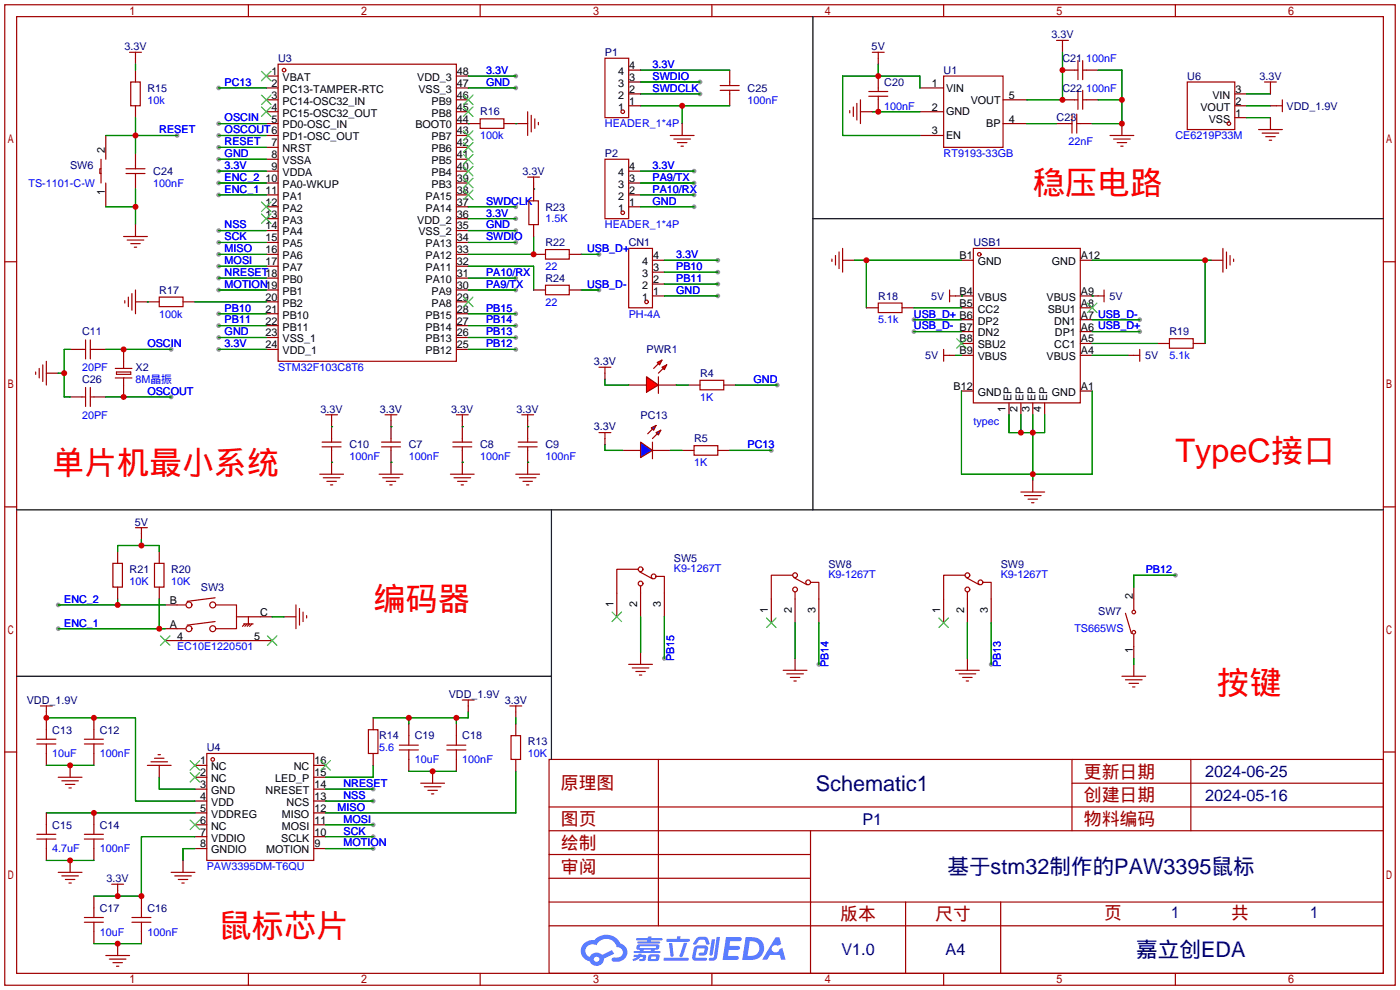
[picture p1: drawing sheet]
<svg xmlns="http://www.w3.org/2000/svg" width="299mm" height="212mm" viewBox="0 0 299 212" stroke-linecap="round" stroke-linejoin="round" font-family="sans-serif">
<g fill="#999">
<circle cx="46.7" cy="18.8" r=".51"/>
<circle cx="46.7" cy="26.4" r=".51"/>
<circle cx="46.7" cy="29" r=".51"/>
<circle cx="46.7" cy="31.5" r=".51"/>
<circle cx="46.7" cy="34" r=".51"/>
<circle cx="46.7" cy="36.6" r=".51"/>
<circle cx="46.7" cy="39.1" r=".51"/>
<circle cx="46.7" cy="41.7" r=".51"/>
<circle cx="46.7" cy="49.3" r=".51"/>
<circle cx="46.7" cy="51.8" r=".51"/>
<circle cx="46.7" cy="54.4" r=".51"/>
<circle cx="46.7" cy="56.9" r=".51"/>
<circle cx="46.7" cy="59.4" r=".51"/>
<circle cx="46.7" cy="62" r=".51"/>
<circle cx="46.7" cy="72.1" r=".51"/>
<circle cx="46.7" cy="74.7" r=".51"/>
<circle cx="110.2" cy="16.3" r=".51"/>
<circle cx="110.2" cy="18.8" r=".51"/>
<circle cx="110.2" cy="44.2" r=".51"/>
<circle cx="110.2" cy="46.7" r=".51"/>
<circle cx="110.2" cy="49.3" r=".51"/>
<circle cx="110.2" cy="51.8" r=".51"/>
<circle cx="110.2" cy="59.4" r=".51"/>
<circle cx="110.2" cy="62" r=".51"/>
<circle cx="110.2" cy="67.1" r=".51"/>
<circle cx="110.2" cy="69.6" r=".51"/>
<circle cx="110.2" cy="72.1" r=".51"/>
<circle cx="110.2" cy="74.7" r=".51"/>
<circle cx="12.4" cy="129.3" r=".51"/>
<circle cx="79.8" cy="168.7" r=".51"/>
<circle cx="79.8" cy="171.2" r=".51"/>
<circle cx="79.8" cy="176.3" r=".51"/>
<circle cx="79.8" cy="178.8" r=".51"/>
<circle cx="79.8" cy="181.4" r=".51"/>
<circle cx="142" cy="140.7" r=".51"/>
<circle cx="37.8" cy="29" r=".51"/>
<circle cx="149.6" cy="17.5" r=".51"/>
<circle cx="149.6" cy="20.1" r=".51"/>
<circle cx="36.6" cy="74.7" r=".51"/>
<circle cx="36.6" cy="84.8" r=".51"/>
<circle cx="164.8" cy="96.3" r=".51"/>
<circle cx="195.3" cy="70.9" r=".51"/>
<circle cx="195.3" cy="68.3" r=".51"/>
<circle cx="243.6" cy="68.3" r=".51"/>
<circle cx="243.6" cy="70.9" r=".51"/>
<circle cx="148.3" cy="36.6" r=".51"/>
<circle cx="148.3" cy="39.1" r=".51"/>
<circle cx="148.3" cy="41.7" r=".51"/>
<circle cx="148.3" cy="44.2" r=".51"/>
<circle cx="46.7" cy="67.1" r=".51"/>
<circle cx="153.4" cy="55.6" r=".51"/>
<circle cx="153.4" cy="58.2" r=".51"/>
<circle cx="153.4" cy="60.7" r=".51"/>
<circle cx="153.4" cy="63.2" r=".51"/>
<circle cx="166.1" cy="82.3" r=".51"/>
<circle cx="175" cy="142" r=".51"/>
<circle cx="211.8" cy="142" r=".51"/>
<circle cx="251.2" cy="122.9" r=".51"/>
<circle cx="12.4" cy="134.4" r=".51"/>
<circle cx="46.7" cy="69.6" r=".51"/>
<circle cx="128" cy="54.4" r=".51"/>
<circle cx="128" cy="62" r=".51"/>
</g>
<g fill="none" stroke="#a10000" stroke-width=".25">
<path d="M1 1h297.2v209.6h-297.2zM3.6 3.6h292.1v204.4h-292.1zM53.1 1v2.6M102.6 1v2.6M152.1 1v2.6M201.7 1v2.6M251.2 1v2.6M1 55.9h2.6M295.7 55.9h2.5M1 108.3h2.6M295.7 108.3h2.5M1 160.7h2.6"/>
<path d="M117.3 162.3h178.4v45.7h-178.4zM117.3 177.5h178.4M117.3 172.5h178.4M140.7 162.3v35.6M173.2 177.5v30.5M229.1 162.3v15.2M229.1 167.4h66.6M254.5 162.3v15.2M295.7 160.7h2.5M117.3 182.6h55.9M117.3 197.9h178.4M117.3 192.8h178.4"/>
<path d="M117.3 187.7h55.9M193.5 192.8v15.2M213.9 192.8v15.2M53.1 208v2.6M102.6 208v2.6M152.1 208v2.6M201.7 208v2.6M251.2 208v2.6"/>
</g>
<g fill="#5487ff">
<path d="M155.2 200.3h2.6a.48 .48 0 0 1 .7 .4 .48 .48 0 0 1-.6 .4h-1.8l-.2 1.1h1.9a.43 .43 0 0 1 .4 .4 .43 .43 0 0 1-.5 .4h-1.9l-.2 1.3h1.7a.45 .45 0 0 1 .5 .2 .45 .45 0 0 1-.1 .6h-3.3z"/>
<path d="M165.7 200.3h.9l.4 1.5-.8 .3a.84 .84 0 0 0-1.2 .3 .84 .84 0 0 0 .4 1.1 .84 .84 0 0 0 1.1-.4l.1-.2 .6-.3 .7 2.5h-1l-.2-1h-2.1l-.6 1h-1.1z"/>
<path d="M152.1 200.8h.7l-.5 3.1a.36 .36 0 0 1-.3 .3 .36 .36 0 0 1-.4-.3z"/>
<path d="M153.2 200.2h.7l-.6 4.3a1.13 1.13 0 0 1-1.8 .6l.2-.4h.7l.2-.2z"/>
<path d="M148.9 200.6l.6-.4h1a.77 .77 0 0 1 .9 .5l.3 1-.2 .2h-.5l-.3-.9-.2-.2-1 .1-.7 1-.6-.1-.1-.2z"/>
<path d="M148.4 202.4l.6-.3h1.7a.81 .81 0 0 1 .7 .5 .81 .81 0 0 1-.2 .8 .81 .81 0 0 1-.9 .8h-.7a.32 .32 0 0 1-.3-.3 .32 .32 0 0 1 .4-.3h.7l.2-.9-1.6 .1-.4 1.8 2.2 .1a.32 .32 0 0 1 .3 .4 .32 .32 0 0 1-.4 .2h-2.2l-.5-.3-.1-.5z"/>
<path d="M141.9 204.7h5a.33 .33 0 0 1 .3 .3 .33 .33 0 0 1-.3 .3h-4.9l-.2-.1z"/>
<path d="M146.1 201.5h.8l-.7 2a.98 .98 0 0 1-.7 1.1l-.3-.3z"/>
<path d="M143 201.6h.7l.3 2.5a.34 .34 0 0 1-.3 .4 .34 .34 0 0 1-.4-.3z"/>
<path d="M142.5 200.7h2.1l.3-.6h.6l-.1 .6h1.7a.32 .32 0 0 1 .4 .3 .32 .32 0 0 1-.4 .3h-4.5l-.2-.2z"/>
<path d="M135.5 204.1h.9l.1-.3h.6v.3h.8a.82 .82 0 0 1-.5 1.3h-.8v-.4l.7-.1 .1-.3a.68 .68 0 0 0-1 .4l-1.1 .4-.1-.4 .9-.5h-.7z"/>
<path d="M136 200.5h2.4l.1-.3h.7v.3h2.2l.2 .3-.2 .2h-2.3v.2h1.8l.2 .3-.2 .1h-4.5l-.1-.4h2l.1-.2h-2.3l-.1-.2z"/>
<path d="M159.4 200.3l-.8 4.9h1.7a2.5 2.5 0 0 0 3-2.5 2.5 2.5 0 0 0-3.1-2.4zM160.3 201.1a1.61 1.61 0 0 1 2 1.5 1.61 1.61 0 0 1-1.8 1.7h-.7z"/>
<path d="M136.2 202a.55 .55 0 0 0-.2 .8 .55 .55 0 0 0 .7 .2l.1 .3h-1.3v.3l5.4 .1 .3-.2-.2-.2h-1.2l.2-.3a.7 .7 0 0 0 .8-.3 .7 .7 0 0 0 0-.8l-4.2-.1zM136.8 202.3l3.3-.1 .1 .1-.2 .3h-3.2zM137.5 203h1.7l-.2 .3h-1.4z"/>
<path d="M138.6 204.2a1.05 1.05 0 0 0 0 1.2 2.91 2.91 0 0 0 2.2-.2 .98 .98 0 0 0 0-1.2h-1.6zM139.2 204.5l.9-.1 .1 .4-.2 .2-.8-.1z"/>
<path d="M124.9 201.6a2.23 2.23 0 0 0-.7 2.3 2.23 2.23 0 0 0 1.8 1.6 1.58 1.58 0 0 0 1.8 .9 1.58 1.58 0 0 0 1.3-1.5l2.2-1.1-.5-.7-2.1 1a1.65 1.65 0 0 0-2.7 .4 1.45 1.45 0 0 1-.8-1.9 1.45 1.45 0 0 1 2-.7l.3 .1a2.3 2.3 0 0 1 2.3-1.3 2.3 2.3 0 0 1 2 1.7 1.12 1.12 0 0 1 1.3 1 1.12 1.12 0 0 1-1.1 1.2h-.7a.45 .45 0 0 0-.6 .4 .45 .45 0 0 0 .5 .5 2.21 2.21 0 0 0 2.2-.5 2.21 2.21 0 0 0 .5-2.3 2.13 2.13 0 0 0-1.3-1.1 3.3 3.3 0 0 0-5.6-.7l-1.1 .1zM127 205a.57 .57 0 0 1 1.1 0 .57 .57 0 0 1-1.1 0z"/>
</g>
<g fill="none" stroke="#a10000" stroke-width=".25">
<path d="M27.7 11.2h2.5M27.9 17.5h2.1v5.1h-2.1zM29 11.2v1.2M59.4 13.7h38.1v63.5h-38.1zM129.3 12.4h5.1v12.7h-5.1zM153.9 18.3h4.1M153.9 19.3h4.1M156 17.5v.8M156 19.3v.8M185.7 19.6h4M186.4 11.2h2.6M187.7 11.2v1.2"/>
<path d="M187.7 18.8v.8M201.7 16.3h12.7v15.2h-12.7zM225.8 8.6h2.5M227.1 8.6v1.3M229.6 15h.8M230.4 13v4M230.4 19.3v4.1M231.4 13v4M231.4 19.3v4.1M231.4 15h.8M253.7 17.5h10.2v10.2h-10.2zM270.3 17.5h2.5"/>
<path d="M271.5 17.5v1.3M21.6 36.1h-.3v1h.3M21.6 34v5.1M26.9 37.1h4.1M26.9 36.1h4.1M29 35.3v.8M29 37.1v.7M102.6 25.4h5.1v2h-5.1zM112.8 23.9v5.1M113.5 24.6v3.6M114.3 25.4v2M115.1 26.2v.5"/>
<path d="M143.3 29h5M144 29.7h3.6M144.8 30.5h2M145.5 31.2h.5M181.6 23.6v.5M182.4 22.9v2M183.1 22.1v3.6M183.9 21.3v5.1M185.7 20.6h4M187.7 20.6v.7M228.3 26.4h.8M229.1 24.4v4"/>
<path d="M229.6 21.3h.8M230.1 24.4v4M230.1 26.4h.8M231.4 21.3h.8M237.2 29h5.1M238 29.7h3.6M238.8 30.5h2M239.5 31.2h.5M269 27.7h5.1M269.7 28.4h3.6M270.5 29.2h2M271.3 30h.5"/>
<path d="M272.8 22.6h1.3M274.1 21.3v2.6M26.4 50.5h5.1M27.2 51.3h3.5M27.9 52.1h2.1M28.7 52.8h.5M7.6 79.5v.5M8.4 78.7v2.1M9.1 78v3.5M9.9 77.2v5.1M17.5 74.7h.8M18.3 72.6v4.1"/>
<path d="M19.3 72.6v4.1M19.3 74.7h.8M24.6 78.7h3.6M24.9 79.5h3v.5h-3zM26.4 77.2v1.5M17.5 84.8h.8M18.3 82.8v4.1M19.3 82.8v4.1M19.3 84.8h.8M24.6 80.8h3.6M26.4 80.8v1.5M68.8 94.5h4.1"/>
<path d="M68.8 95.5h4.1M69.6 88.6h2.5M70.9 88.6v1.3M70.9 93.7v.8M70.9 95.5v.8M81.5 94.5h4.1M81.5 95.5h4.1M82.3 88.6h2.5M83.6 88.6v1.3M83.6 93.7v.8M83.6 95.5v.8M96.8 94.5h4"/>
<path d="M96.8 95.5h4M97.5 88.6h2.6M98.8 88.6v1.3M98.8 93.7v.8M98.8 95.5v.8M110.7 94.5h4.1M110.7 95.5h4.1M111.5 88.6h2.5M112.8 88.6v1.3M112.8 93.7v.8M112.8 95.5v.8M140.7 80.5v3.6"/>
<path d="M68.3 101.3h5.1M69.1 102.1h3.5M69.8 102.9h2.1M70.6 103.6h.5M81 101.3h5.1M81.8 102.1h3.5M82.5 102.9h2.1M83.3 103.6h.5M96.3 101.3h5M97 102.1h3.6M97.8 102.9h2M98.6 103.6h.5"/>
<path d="M110.2 101.3h5.1M111 102.1h3.6M111.8 102.9h2M112.5 103.6h.5M37.8 129.3h1.8M37.8 134.4h1.8M40.4 136.9h12.7M46 132.8l-6 .8M46 127.8l-6 .7M46.2 129.3h4.3v5.1h-4.3M50.5 131.8h5.1M52.1 133.4h2"/>
<path d="M52.3 133.4l-.5 .5M52.8 133.4l-.5 .5M53.1 131.8v1.6M53.3 133.4l-.5 .5M53.8 133.4l-.5 .5M63.2 129.3v5.1M64 130v3.6M64.8 130.8v2M65.5 131.6v.5M136.4 121.7h-4.6v5M136.7 122.2l2.7 1.5M136.9 125.2v1.5"/>
<path d="M140.2 123.2h1.8v3.5M7.9 159h4M7.9 158h4M8.6 150.9h2.6M9.9 150.9v1.2M9.9 156v2M9.9 159v2M18 159h4.1M18 158h4.1M20.1 156v2M20.1 159v2M78.7 156h2.1v5h-2.1z"/>
<path d="M85.3 159.3h4.1M87.4 157.2v2.1M95.5 159.3h4.1M97.5 157.2v2.1M98.8 149.6h2.5M100.1 149.6v1.3M109 150.9h2.5M109.2 157.2h2.1v5.1h-2.1zM110.2 150.9v1.2M134.4 142h5M135.1 142.7h3.6M135.9 143.5h2"/>
<path d="M136.7 144.3h.5M239.8 144.5h5.1M240.5 145.3h3.6M241.3 146.1h2M242.1 146.8h.5M7.9 179.3h4M7.9 178.3h4M9.9 176.3v2M9.9 179.3v2.1M12.4 166.1h5.1M13.2 166.9h3.6M14 167.6h2"/>
<path d="M14.7 168.4h.5M18 179.3h4.1M18 178.3h4.1M20.1 176.3v2M20.1 179.3v2.1M31.5 163.6h5.1M32.3 162.8h3.5M33 162.1h2.1M33.8 161.3h.5M44.2 161h22.9v22.9h-22.9zM85.3 160.3h4.1M87.4 160.3v2"/>
<path d="M89.9 167.4h5.1M90.7 168.1h3.5M91.4 168.9h2.1M92.2 169.7h.5M95.5 160.3h4.1M97.5 160.3v2M12.4 186.4h5.1M13.2 187.2h3.6M14 188h2M14.7 188.7h.5M18 197.1h4.1M18 196.1h4.1"/>
<path d="M20.1 194.1v2M20.1 197.1v2M23.9 189h2.5M25.1 189v1.2M28.2 197.1h4.1M28.2 196.1h4.1M30.2 194.1v2M30.2 197.1v2M36.6 186.4h5.1M37.3 187.2h3.6M38.1 188h2M38.9 188.7h.5"/>
<path d="M22.6 204.2h5.1M23.4 205h3.5M24.1 205.7h2.1M24.9 206.5h.5"/>
<circle cx="60.7" cy="15" r=".38"/>
<circle cx="133.1" cy="23.9" r=".38"/>
<circle cx="262.6" cy="26.4" r=".38"/>
<circle cx="40.4" cy="129.3" r=".63"/>
<circle cx="40.4" cy="134.4" r=".63"/>
<circle cx="45.5" cy="129.3" r=".63"/>
<circle cx="45.5" cy="134.4" r=".63"/>
<circle cx="136.9" cy="121.7" r=".51"/>
<circle cx="136.9" cy="124.7" r=".51"/>
<circle cx="139.7" cy="123.2" r=".51"/>
<circle cx="45.5" cy="162.3" r=".38"/>
</g>
<g fill="none" stroke="#870000" stroke-width=".25">
<path d="M29 12.4v1.3M29 15v2.5M56.9 16.3h2.5M56.9 18.8h2.5M97.5 16.3h2.6M97.5 18.8h2.6M134.4 15h2.5M134.4 17.5h2.5M156 15v2.5M187.7 12.4v1.3M187.7 16.3v2.5M196.6 18.8h5.1"/>
<path d="M227.1 15h2.5M227.1 9.9v1.3M232.2 15h2.5M271.5 18.8v1.3M22.6 29v5M22.6 39.1v5.1M29 22.6v2.5M29 32.8v2.5M29 37.8v2.6M56.9 21.3h2.5M56.9 23.9h2.5M56.9 26.4h2.5"/>
<path d="M56.9 29h2.5M56.9 31.5h2.5M56.9 34h2.5M56.9 36.6h2.5M56.9 39.1h2.5M97.5 21.3h2.6M97.5 23.9h2.6M97.5 26.4h5.1M97.5 29h2.6M97.5 31.5h2.6M97.5 34h2.6M97.5 36.6h2.6"/>
<path d="M97.5 39.1h2.6M107.7 26.4h5.1M134.4 22.6h2.5M134.4 20.1h2.5M145.8 26.4v2.6M156 20.1v2.5M183.9 23.9h2.5M187.7 21.3v2.6M196.6 23.9h5.1M196.6 29h5.1M214.4 21.3h5.1M214.4 26.4h5.1"/>
<path d="M225.8 26.4h2.5M227.1 21.3h2.5M230.9 26.4h2.5M232.2 21.3h2.5M239.8 26.4v2.6M263.9 25.1h2.5M263.9 22.6h2.5M263.9 20.1h2.5M271.5 22.6h1.3M271.5 25.1v2.6M29 48v2.5M56.9 41.7h2.5"/>
<path d="M56.9 44.2h2.5M56.9 46.7h2.5M56.9 49.3h2.5M56.9 51.8h2.5M56.9 54.4h2.5M56.9 56.9h2.5M56.9 59.4h2.5M97.5 41.7h2.6M97.5 44.2h2.6M97.5 46.7h2.6M97.5 49.3h2.6M97.5 51.8h2.6"/>
<path d="M97.5 54.4h2.6M97.5 56.9h2.6M97.5 59.4h2.6M9.9 79.8h2.5M15 74.7h2.5M20.1 74.7h2.5M26.4 74.7v2.5M56.9 62h2.5M56.9 64.5h2.5M56.9 67.1h2.5M56.9 69.6h2.5M56.9 72.1h2.5"/>
<path d="M56.9 74.7h2.5M97.5 62h2.6M97.5 64.5h2.6M97.5 67.1h2.6M97.5 69.6h2.6M97.5 72.1h2.6M97.5 74.7h2.6M15 84.8h2.5M20.1 84.8h2.5M26.4 82.3v2.5M70.9 89.9v3.8M70.9 96.3v5"/>
<path d="M83.6 89.9v3.8M83.6 96.3v5M98.8 89.9v3.8M98.8 96.3v5M112.8 89.9v3.8M112.8 96.3v5M134.4 82.3h3.8M140.7 82.3h3.8M35.3 134.4h2.5M35.3 129.3h2.5M35.3 136.9h5.1M53.1 136.9h5.1"/>
<path d="M55.6 131.8h2.6M60.7 131.8h2.5M131.8 126.7v5.1M136.9 126.7v5.1M136.9 139.4v2.6M142 126.7v5.1M9.9 152.1v3.9M20.1 153.4v2.6M79.8 153.4v2.6M87.4 154.7v2.5M97.5 154.7v2.5M100.1 150.9v1.2"/>
<path d="M110.2 152.1v1.3M110.2 154.7v2.5M242.3 142v2.5M9.9 161v2.6M9.9 173.7v2.6M15 163.6v2.5M20.1 161v2.6M20.1 173.7v2.6M34 163.6v2.5M41.7 163.6h2.5M41.7 166.1h2.5M41.7 168.7h2.5"/>
<path d="M41.7 171.2h2.5M41.7 173.7h2.5M41.7 176.3h2.5M41.7 178.8h2.5M67.1 163.6h2.5M67.1 166.1h2.5M67.1 168.7h2.5M67.1 171.2h2.5M67.1 173.7h2.5M67.1 176.3h2.5M67.1 178.8h2.5M79.8 161v2.6"/>
<path d="M87.4 162.3v2.5M92.5 164.8v2.6M97.5 162.3v2.5M110.2 162.3v2.5M9.9 181.4v2.5M15 183.9v2.5M20.1 181.4v2.5M20.1 191.5v2.6M20.1 199.1v2.6M25.1 190.2v1.3M30.2 191.5v2.6M30.2 199.1v2.6"/>
<path d="M39.1 183.9v2.5M41.7 181.4h2.5M67.1 181.4h2.5M25.1 201.7v2.5"/>
</g>
<g fill="none" stroke="#3c3" stroke-width=".25">
<path d="M55.9 15.2l2 2.1M57.9 15.2l-2 2.1M55.9 20.3l2 2.1M55.9 22.9l2 2M57.9 20.3l-2 2.1M57.9 22.9l-2 2M99.1 38.1l2 2M99.1 35.6l2 2M99.1 33l2 2.1M99.1 30.5l2 2M99.1 27.9l2 2.1M99.1 22.9l2 2"/>
<path d="M99.1 20.3l2 2.1M101.1 38.1l-2 2M101.1 35.6l-2 2M101.1 33l-2 2.1M101.1 30.5l-2 2M101.1 27.9l-2 2.1M101.1 22.9l-2 2M101.1 20.3l-2 2.1M55.9 43.2l2 2M55.9 45.7l2 2.1M57.9 43.2l-2 2M57.9 45.7l-2 2.1"/>
<path d="M99.1 40.6l2 2.1M101.1 40.6l-2 2.1M99.1 63.5l2 2M101.1 63.5l-2 2M34.3 135.9l2 2M36.3 135.9l-2 2M57.1 135.9l2.1 2M59.2 135.9l-2.1 2M130.8 130.8l2 2M132.8 130.8l-2 2M40.6 162.6l2.1 2M40.6 165.1l2.1 2"/>
<path d="M40.6 175.3l2.1 2M42.7 162.6l-2.1 2M42.7 165.1l-2.1 2M42.7 175.3l-2.1 2M68.6 162.6l2 2M70.6 162.6l-2 2"/>
</g>
<g fill="none" stroke="#008700" stroke-width=".25">
<path d="M29 13.7v1.3M46.7 18.8h10.2M100.1 18.8h10.1M100.1 16.3h10.1M136.9 15h19.1M136.9 17.5h12.7M187.7 13.7v2.6M196.6 18.8v-2.5h-16.5v12.7h16.5M227.1 11.2v10.1h-7.6M234.7 15h5.1v11.4h-6.4M22.6 29h15.2M29 25.1v7.7"/>
<path d="M46.7 26.4h10.2M46.7 29h10.2M46.7 31.5h10.2M46.7 34h10.2M46.7 36.6h10.2M46.7 39.1h10.2M100.1 26.4h.1M110.2 26.4h.1M136.9 20.1h12.7M136.9 22.6h19.1M145.8 22.6v3.8M186.4 23.9h10.2"/>
<path d="M219.5 26.4h6.3M234.7 21.3h5.1M266.4 20.1h5.1M266.4 25.1h5.1M266.4 22.6h5.1M22.6 44.2h6.4M29 40.4v7.6M46.7 41.7h10.2M46.7 49.3h10.2M46.7 51.8h10.2M46.7 54.4h10.2M46.7 56.9h10.2"/>
<path d="M46.7 59.4h10.2M100.1 49.3h10.1M100.1 51.8h10.1M100.1 59.4h10.1M100.1 44.2h10.1M100.1 46.7h10.1M12.4 79.8h1.3M15 74.7h-1.3v10.1h1.3M22.6 74.7h14M46.7 62h10.2M46.7 72.1h10.2M46.7 74.7h10.2"/>
<path d="M100.1 62h10.1M100.1 72.1h10.1M100.1 74.7h10.1M100.1 67.1h10.1M100.1 69.6h10.1M22.6 84.8h14M70.9 91.2h.1M70.9 98.8h.1M83.6 91.2h.1M83.6 98.8h.1M98.8 91.2h.1M98.8 98.8h.1"/>
<path d="M112.8 91.2h.1M112.8 98.8h.1M12.4 129.3h22.9M25.1 128v1.3M58.2 131.8h2.5M136.9 131.8v7.6M142 131.8v8.9M9.9 153.4h19.1v17.8h12.7M87.4 153.4v1.3M97.5 153.4v1.3M100.1 152.1v1.3h-20.3M110.2 153.4v1.3"/>
<path d="M9.9 163.6h10.2M9.9 173.7h31.8M34 166.1v2.6h7.7M41.7 178.8h-11.5v12.7h-10.1M69.6 168.7h10.2M69.6 171.2h10.2M69.6 178.8h10.2M69.6 176.3h10.2M79.8 163.6v2.5h-10.2M87.4 164.8h10.1M110.2 164.8v8.9h-40.6M9.9 183.9h10.2"/>
<path d="M41.7 181.4h-2.6v2.5M69.6 181.4h10.2M20.1 201.7h10.1"/>
</g>
<g fill="#f00" stroke="#a10000" stroke-width=".25">
<path d="M138.2 80.5l2.5 1.8-2.5 1.5z"/>
<path d="M140.5 77.5l1-.5-.5 1z"/>
<path d="M141.5 78.5l1-.5-.5 1z"/>
</g>
<path d="M140.7 77.7l-1 1M141.7 78.7l-1 1.1M139.4 94.5v3.5" fill="none" stroke="#a10000" stroke-width=".25"/>
<path d="M133.1 96.3h3.8M139.4 96.3h3.9" fill="none" stroke="#870000" stroke-width=".25"/>
<g fill="#00f" stroke="#a10000" stroke-width=".25">
<path d="M136.9 94.5l2.5 1.8-2.5 1.5z"/>
<path d="M139.2 91.4l1-.5-.5 1z"/>
<path d="M140.2 92.5l1-.6-.5 1.1z"/>
</g>
<g fill="none" stroke="#a10000" stroke-width=".25">
<path d="M112.8 37.8h2.5M114 37.8v1.3M129.3 34h5.1v12.7h-5.1zM113 42.9h2.1v5.1h-2.1zM116.6 53.3h5.1v2.1h-5.1zM134.4 53.1h5v12.7h-5zM177.8 55.4v.5M178.6 54.6v2M179.3 53.8v3.6M180.1 53.1v5.1M208 53.1h22.9v33h-22.9zM261.4 53.1v5.1"/>
<path d="M262.1 53.8v3.6M262.9 54.6v2M263.7 55.4v.5M26.7 64.3v.5M27.4 63.5v2M28.2 62.7v3.6M29 62v5.1M34 63.5h5.1v2h-5.1zM116.6 61h5.1v2h-5.1zM128 78.5h2.6M129.3 78.5v1.3M187.7 64.8h5.1v2h-5.1z"/>
<path d="M201.7 74.7v2.5M201.7 75.9h1.2M202.9 62v2.5M202.9 63.2h1.3M234.7 63.2h1.3M236 62v2.5M242.3 75.9h1.3M243.6 74.7v2.5M249.9 72.4h5.1v2h-5.1zM128 92.5h2.6M129.3 92.5v1.2M139.4 91.7l-1 1"/>
<path d="M140.5 92.7l-1.1 1M148.3 95.2h5.1v2.1h-5.1zM149.6 81.3h5.1v2h-5.1zM29 112.8h2.5M30.2 112.8v1.2M218.2 105.2h5.1M218.9 105.9h3.6M219.7 106.7h2M220.5 107.4h.5M24.1 120.4h2.1v5.1h-2.1zM33 120.4h2.1v5.1h-2.1zM169.4 122.9h-4.6v5.1"/>
<path d="M169.7 123.4l2.8 1.6M169.9 126.5v1.5M173.2 124.5h1.8v3.5M206.2 122.9h-4.5v5.1M206.5 123.4l2.8 1.6M206.8 126.5v1.5M210.1 124.5h1.7v3.5M240.5 131.1l1.3 4.3M242.3 135.6v2.6M242.3 128v2.3M167.4 143.3h5.1M168.1 144h3.6"/>
<path d="M168.9 144.8h2M169.7 145.5h.5M204.2 143.3h5.1M205 144h3.5M205.7 144.8h2.1M206.5 145.5h.5"/>
<circle cx="133.1" cy="45.5" r=".38"/>
<circle cx="209.3" cy="54.4" r=".38"/>
<circle cx="138.2" cy="64.5" r=".38"/>
<circle cx="169.9" cy="122.9" r=".51"/>
<circle cx="169.9" cy="126" r=".51"/>
<circle cx="172.7" cy="124.5" r=".51"/>
<circle cx="206.8" cy="126" r=".51"/>
<circle cx="206.8" cy="122.9" r=".51"/>
<circle cx="209.5" cy="124.5" r=".51"/>
<circle cx="242.3" cy="135.1" r=".38"/>
<circle cx="242.3" cy="130.8" r=".38"/>
</g>
<g fill="none" stroke="#870000" stroke-width=".25">
<path d="M114 39.1v3.8M134.4 36.6h2.5M134.4 39.1h2.5M114 54.4h2.6M114 48v2.5M121.7 54.4h2.5M134.4 41.7h2.5M134.4 44.2h2.5M139.4 55.6h2.6M139.4 58.2h2.6M180.1 55.6h2.5M205.5 55.6h2.5"/>
<path d="M230.9 55.6h2.5M258.8 55.6h2.6M29 64.5h5M39.1 64.5h2.6M114 62h2.6M121.7 62h2.5M129.3 79.8v1.2M139.4 63.2h2.6M139.4 60.7h2.6M185.2 65.8h2.5M192.8 65.8h2.5M202.9 75.9h1.3"/>
<path d="M204.2 63.2h3.8M205.5 65.8h2.5M205.5 68.3h2.5M205.5 70.9h2.5M205.5 73.4h2.5M205.5 75.9h2.5M230.9 63.2h3.8M230.9 65.8h2.5M230.9 68.3h2.5M230.9 70.9h2.5M230.9 73.4h2.5M230.9 75.9h2.5"/>
<path d="M241 75.9h1.3M247.4 73.4h2.5M255 73.4h2.6M129.3 93.7v1.3M145.8 96.3h2.5M147.1 82.3h2.5M153.4 96.3h2.6M154.7 82.3h2.5M205.5 83.6h2.5M215.6 86.1v2.5M218.2 86.1v2.5M220.7 86.1v2.5"/>
<path d="M223.3 86.1v2.5M230.9 83.6h2.5M25.1 117.9v2.5M30.2 114v1.3M34 117.9v2.5M220.7 102.6v2.6M25.1 125.5v2.5M34 125.5v2.5M164.8 128v5.1M169.9 128v5.1M175 128v5.1M201.7 128v5.1"/>
<path d="M206.8 128v5.1M211.8 128v5.1M242.3 125.5v2.5M242.3 138.2v2.5M169.9 140.7v2.6M206.8 140.7v2.6"/>
</g>
<g fill="none" stroke="#008700" stroke-width=".25">
<path d="M136.9 36.6h11.4M136.9 39.1h11.4M100.1 56.9h13.9v5.1M114 40.4h.1M114 50.5v3.9h-13.9M124.2 54.4h3.8M136.9 41.7h11.4M136.9 44.2h11.4M142 55.6h11.4M142 58.2h11.4M182.6 55.6h22.9M185.2 55.6v10.2"/>
<path d="M233.4 55.6h25.4M257.6 55.6v17.8M31.5 64.5h.1M41.7 64.5h15.2M46.7 67.1h10.2M46.7 69.6h10.2M124.2 62h3.8M142 60.7h11.4M142 63.2h11.4M195.3 65.8h10.2M195.3 70.9h10.2M195.3 68.3h10.2"/>
<path d="M204.2 75.9h1.3M205.5 63.2h.1M233.4 63.2h.1M233.4 75.9h7.6M233.4 70.9h10.2M233.4 68.3h10.2M233.4 73.4h14M129.3 95v1.3h3.8M129.3 81v1.3h5.1M143.3 96.3h2.5M144.5 82.3h2.6M156 96.3h8.8"/>
<path d="M157.2 82.3h8.9M205.5 83.6v17.7h27.9v-17.7M215.6 88.6v3.9h7.7v-3.9M218.2 88.6v3.9M220.7 88.6v14M25.1 117.9v-1.3h8.9v1.3M30.2 115.3v1.3M12.4 134.4h22.9M34 128v6.4M169.9 133.1v7.6M175 133.1v8.9M206.8 133.1v7.6"/>
<path d="M211.8 133.1v8.9M251.2 122.9h-8.9v2.6M242.3 140.7v1.3"/>
</g>
<path d="M204.5 72.4l2 2M206.5 72.4l-2 2M232.4 64.8l2 2M234.4 64.8l-2 2M163.8 132.1l2.1 2M165.9 132.1l-2.1 2M200.7 132.1l2 2M202.7 132.1l-2 2" fill="none" stroke="#3c3" stroke-width=".25"/>
<path d="M173.7 3.6v105.4M173.7 46.7h122M3.6 109h170.1M117.9 109v35.5h-114.3M173.7 109h122M117.9 144.5v17.8" fill="none" stroke="#000" stroke-width=".25"/>
<g fill="#c00">
<circle cx="25.1" cy="129.3" r=".63"/>
<circle cx="20.1" cy="153.4" r=".63"/>
<circle cx="9.9" cy="153.4" r=".63"/>
<circle cx="15" cy="163.6" r=".63"/>
<circle cx="20.1" cy="173.7" r=".63"/>
<circle cx="15" cy="183.9" r=".63"/>
<circle cx="30.2" cy="191.5" r=".63"/>
<circle cx="25.1" cy="191.5" r=".63"/>
<circle cx="25.1" cy="201.7" r=".63"/>
<circle cx="92.5" cy="164.8" r=".63"/>
<circle cx="97.5" cy="153.4" r=".63"/>
<circle cx="87.4" cy="153.4" r=".63"/>
<circle cx="187.7" cy="23.9" r=".63"/>
<circle cx="187.7" cy="16.3" r=".63"/>
<circle cx="239.8" cy="26.4" r=".63"/>
<circle cx="239.8" cy="21.3" r=".63"/>
<circle cx="227.1" cy="15" r=".63"/>
<circle cx="227.1" cy="21.3" r=".63"/>
<circle cx="29" cy="44.2" r=".63"/>
<circle cx="29" cy="29" r=".63"/>
<circle cx="145.8" cy="22.6" r=".63"/>
<circle cx="13.7" cy="79.8" r=".63"/>
<circle cx="26.4" cy="74.7" r=".63"/>
<circle cx="26.4" cy="84.8" r=".63"/>
<circle cx="257.6" cy="55.6" r=".63"/>
<circle cx="185.2" cy="55.6" r=".63"/>
<circle cx="220.7" cy="101.3" r=".63"/>
<circle cx="220.7" cy="92.5" r=".63"/>
<circle cx="218.2" cy="92.5" r=".63"/>
<circle cx="34" cy="134.4" r=".63"/>
<circle cx="30.2" cy="116.6" r=".63"/>
<circle cx="114" cy="54.4" r=".63"/>
</g>
<g font-size="6.9" fill="#f00">
<text x="220.7" y="41.5">稳压电路</text>
<text x="11.2" y="101.2">单片机最小系统</text>
<text x="251.2" y="98.7">TypeC接口</text>
<text x="79.8" y="130.4">编码器</text>
<text x="260.1" y="148.2">按键</text>
<text x="46.9" y="200.3">鼠标芯片</text>
</g>
<g font-size="4.6" fill="#000080">
<text x="174.4" y="169">Schematic1</text>
<text x="202.5" y="186.8">基于stm32制作的PAW3395鼠标</text>
<text x="242.8" y="204.6">嘉立创EDA</text>
</g>
<g font-size="3.8" fill="#a00000">
<text x="231.6" y="166.2">更新日期</text>
<text x="119.9" y="168.7">原理图</text>
<text x="231.6" y="171.3">创建日期</text>
<text x="119.9" y="176.3">图页</text>
<text x="231.6" y="176.3">物料编码</text>
<text x="119.9" y="181.4">绘制</text>
<text x="119.9" y="186.5">审阅</text>
<text x="179.6" y="196.7">版本</text>
<text x="199.9" y="196.7">尺寸</text>
<text x="236" y="196.4">页</text>
<text x="263.1" y="196.4">共</text>
</g>
<g font-size="3.5" fill="#000080">
<text x="257.6" y="166.1">2024-06-25</text>
<text x="257.6" y="171.1">2024-05-16</text>
<text x="184.3" y="176.2">P1</text>
<text x="250.2" y="196.3">1</text>
<text x="280" y="196.3">1</text>
<text x="179.8" y="204.2">V1.0</text>
<text x="202.1" y="204.2">A4</text>
</g>
<g font-size="2.3" fill="#000080">
<text x="26.6" y="10.7">3.3V</text>
<text x="129.3" y="12">P1</text>
<text x="186.3" y="10.7">5V</text>
<text x="224.7" y="8.2">3.3V</text>
<text x="59.4" y="13.3">U3</text>
<text x="201.7" y="15.8">U1</text>
<text x="227.1" y="13.3">C21</text>
<text x="253.7" y="17.1">U6</text>
<text x="269.2" y="17.1">3.3V</text>
<text x="31.5" y="19.6">R15</text>
<text x="159.8" y="19.6">C25</text>
<text x="189" y="18.3">C20</text>
<text x="227.1" y="19.6">C22</text>
<text x="275" y="23.4">VDD_1.9V</text>
<text x="102.6" y="24.7">R16</text>
<text x="225.8" y="26">C23</text>
<text x="129.3" y="33.6">P2</text>
<text x="15" y="36.1">SW6</text>
<text x="32.8" y="37.4">C24</text>
<text x="111.7" y="37.4">3.3V</text>
<text x="116.6" y="45">R23</text>
<text x="116.6" y="52.6">R22</text>
<text x="134.4" y="52.6">CN1</text>
<text x="208" y="52.6">USB1</text>
<text x="34" y="62.8">R17</text>
<text x="116.6" y="60.2">R24</text>
<text x="187.7" y="64.1">R18</text>
<text x="199" y="64.1">5V</text>
<text x="237.1" y="64.1">5V</text>
<text x="17.5" y="71.7">C11</text>
<text x="249.9" y="71.7">R19</text>
<text x="138.2" y="75.5">PWR1</text>
<text x="197.7" y="76.8">5V</text>
<text x="244.7" y="76.8">5V</text>
<text x="17.5" y="81.8">C26</text>
<text x="29" y="79.3">X2</text>
<text x="126.9" y="78">3.3V</text>
<text x="149.6" y="80.6">R4</text>
<text x="68.5" y="88.2">3.3V</text>
<text x="81.2" y="88.2">3.3V</text>
<text x="96.4" y="88.2">3.3V</text>
<text x="110.4" y="88.2">3.3V</text>
<text x="136.9" y="89.5">PC13</text>
<text x="74.7" y="95.8">C10</text>
<text x="87.4" y="95.8">C7</text>
<text x="102.6" y="95.8">C8</text>
<text x="116.6" y="95.8">C9</text>
<text x="126.9" y="92">3.3V</text>
<text x="148.3" y="94.5">R5</text>
<text x="28.8" y="112.3">5V</text>
<text x="27.7" y="122.5">R21</text>
<text x="36.6" y="122.5">R20</text>
<text x="144" y="120.2">SW5</text>
<text x="177" y="121.5">SW8</text>
<text x="213.9" y="121.5">SW9</text>
<text x="42.9" y="126.3">SW3</text>
<text x="234.7" y="131.4">SW7</text>
<text x="95.9" y="149.1">VDD_1.9V</text>
<text x="5.7" y="150.4">VDD_1.9V</text>
<text x="107.9" y="150.4">3.3V</text>
<text x="11.2" y="156.8">C13</text>
<text x="21.3" y="156.8">C12</text>
<text x="44.2" y="160.6">U4</text>
<text x="81" y="158">R14</text>
<text x="88.6" y="158">C19</text>
<text x="98.8" y="158">C18</text>
<text x="112.8" y="159.3">R13</text>
<text x="11.2" y="177.1">C15</text>
<text x="21.3" y="177.1">C14</text>
<text x="22.8" y="188.5">3.3V</text>
<text x="21.3" y="194.9">C17</text>
<text x="31.5" y="194.9">C16</text>
</g>
<g font-size="2.3">
<text x="58" y="16">1</text>
<text x="60.4" y="17.3">VBAT</text>
<text x="89.2" y="17.3">VDD_3</text>
<text x="97.7" y="16">48</text>
<text x="132.1" y="16">4</text>
<text x="134.5" y="14.8">4</text>
<text x="134.5" y="17.3">3</text>
<text x="58" y="18.6">2</text>
<text x="58" y="21.1">3</text>
<text x="58" y="23.6">4</text>
<text x="60.4" y="19.8">PC13-TAMPER-RTC</text>
<text x="60.4" y="22.4">PC14-OSC32_IN</text>
<text x="89.4" y="19.8">VSS_3</text>
<text x="92.2" y="22.4">PB9</text>
<text x="97.7" y="23.6">45</text>
<text x="97.7" y="21.1">46</text>
<text x="97.7" y="18.6">47</text>
<text x="132.1" y="18.6">3</text>
<text x="132.1" y="21.1">2</text>
<text x="132.1" y="23.6">1</text>
<text x="134.5" y="19.8">2</text>
<text x="134.5" y="22.4">1</text>
<text x="199.1" y="18.6">1</text>
<text x="199.1" y="23.6">2</text>
<text x="202.2" y="19.6">VIN</text>
<text x="207.5" y="22.1">VOUT</text>
<text x="215.6" y="21.1">5</text>
<text x="256.6" y="23.6">VOUT</text>
<text x="259.1" y="21.1">VIN</text>
<text x="264" y="22.4">2</text>
<text x="264" y="19.8">3</text>
<text x="58" y="26.2">5</text>
<text x="60.4" y="24.9">PC15-OSC32_OUT</text>
<text x="60.4" y="27.5">PD0-OSC_IN</text>
<text x="60.4" y="30">PD1-OSC_OUT</text>
<text x="88.8" y="27.5">BOOT0</text>
<text x="92.2" y="30">PB7</text>
<text x="92.2" y="24.9">PB8</text>
<text x="97.7" y="28.7">43</text>
<text x="97.7" y="26.2">44</text>
<text x="199.1" y="28.7">3</text>
<text x="202.2" y="24.7">GND</text>
<text x="202.2" y="29.7">EN</text>
<text x="210.8" y="27.2">BP</text>
<text x="215.6" y="26.2">4</text>
<text x="258.3" y="26.2">VSS</text>
<text x="264" y="24.9">1</text>
<text x="22.4" y="32.8" transform="rotate(-90 22.4 32.8)">2</text>
<text x="58" y="31.3">7</text>
<text x="58" y="33.8">8</text>
<text x="60.4" y="32.5">NRST</text>
<text x="60.4" y="35.1">VSSA</text>
<text x="92.2" y="35.1">PB5</text>
<text x="92.2" y="32.5">PB6</text>
<text x="97.7" y="33.8">41</text>
<text x="97.7" y="31.3">42</text>
<text x="22.4" y="41.7" transform="rotate(-90 22.4 41.7)">1</text>
<text x="56.7" y="38.9">10</text>
<text x="56.7" y="41.4">11</text>
<text x="58" y="36.3">9</text>
<text x="60.4" y="37.6">VDDA</text>
<text x="60.4" y="40.2">PA0-WKUP</text>
<text x="92.2" y="40.2">PB3</text>
<text x="92.2" y="37.6">PB4</text>
<text x="97.7" y="41.4">38</text>
<text x="97.7" y="38.9">39</text>
<text x="97.7" y="36.3">40</text>
<text x="132.1" y="37.6">4</text>
<text x="132.1" y="40.2">3</text>
<text x="134.5" y="36.3">4</text>
<text x="134.5" y="38.9">3</text>
<text x="134.5" y="41.4">2</text>
<text x="56.7" y="44">12</text>
<text x="56.7" y="46.5">13</text>
<text x="60.4" y="42.7">PA1</text>
<text x="60.4" y="45.2">PA2</text>
<text x="60.4" y="47.8">PA3</text>
<text x="89.2" y="47.8">VDD_2</text>
<text x="90.9" y="45.2">PA14</text>
<text x="90.9" y="42.7">PA15</text>
<text x="97.7" y="46.5">36</text>
<text x="97.7" y="44">37</text>
<text x="132.1" y="42.7">2</text>
<text x="132.1" y="45.2">1</text>
<text x="134.5" y="44">1</text>
<text x="56.7" y="49">14</text>
<text x="56.7" y="51.6">15</text>
<text x="60.4" y="50.3">PA4</text>
<text x="60.4" y="52.9">PA5</text>
<text x="89.4" y="50.3">VSS_2</text>
<text x="90.9" y="52.9">PA13</text>
<text x="97.7" y="51.6">34</text>
<text x="97.7" y="49">35</text>
<text x="56.7" y="54.1">16</text>
<text x="56.7" y="56.7">17</text>
<text x="60.4" y="55.4">PA6</text>
<text x="60.4" y="57.9">PA7</text>
<text x="90.9" y="57.9">PA11</text>
<text x="90.9" y="55.4">PA12</text>
<text x="97.7" y="59.2">31</text>
<text x="97.7" y="56.7">32</text>
<text x="97.7" y="54.1">33</text>
<text x="137.2" y="59.2">3</text>
<text x="137.2" y="56.7">4</text>
<text x="139.6" y="57.9">3</text>
<text x="139.6" y="55.4">4</text>
<text x="205.1" y="55.4">B1</text>
<text x="209" y="56.7">GND</text>
<text x="224.8" y="56.7">GND</text>
<text x="231" y="55.4">A12</text>
<text x="56.7" y="64.3">20</text>
<text x="60.4" y="60.5">PB0</text>
<text x="60.4" y="63">PB1</text>
<text x="60.4" y="65.6">PB2</text>
<text x="90.9" y="60.5">PA10</text>
<text x="92.2" y="65.6">PA8</text>
<text x="92.2" y="63">PA9</text>
<text x="97.7" y="64.3">29</text>
<text x="97.7" y="61.7">30</text>
<text x="137.2" y="64.3">1</text>
<text x="137.2" y="61.7">2</text>
<text x="139.6" y="63">1</text>
<text x="139.6" y="60.5">2</text>
<text x="205.1" y="63">B4</text>
<text x="205.1" y="65.6">B5</text>
<text x="209" y="64.3">VBUS</text>
<text x="223.7" y="64.3">VBUS</text>
<text x="231" y="65.6">A8</text>
<text x="231" y="63">A9</text>
<text x="56.7" y="66.8">21</text>
<text x="56.7" y="69.4">22</text>
<text x="56.7" y="71.9">23</text>
<text x="60.4" y="68.1">PB10</text>
<text x="60.4" y="70.6">PB11</text>
<text x="90.9" y="70.6">PB14</text>
<text x="90.9" y="68.1">PB15</text>
<text x="97.7" y="71.9">26</text>
<text x="97.7" y="69.4">27</text>
<text x="97.7" y="66.8">28</text>
<text x="209" y="66.8">CC2</text>
<text x="209" y="69.4">DP2</text>
<text x="209" y="71.9">DN2</text>
<text x="223.9" y="66.8">SBU1</text>
<text x="225.3" y="69.4">DN1</text>
<text x="225.5" y="71.9">DP1</text>
<text x="231" y="70.6">A6 USB_D+</text>
<text x="231" y="68.1">A7 USB_D-</text>
<text x="56.7" y="74.4">24</text>
<text x="60.4" y="73.2">VSS_1</text>
<text x="60.4" y="75.7">VDD_1</text>
<text x="90.9" y="75.7">PB12</text>
<text x="90.9" y="73.2">PB13</text>
<text x="97.7" y="74.4">25</text>
<text x="205.1" y="73.2">B8</text>
<text x="205.1" y="75.7">B9</text>
<text x="209" y="74.4">SBU2</text>
<text x="209" y="77">VBUS</text>
<text x="223.7" y="77">VBUS</text>
<text x="225.3" y="74.4">CC1</text>
<text x="231" y="75.7">A4</text>
<text x="231" y="73.2">A5</text>
<text x="203.8" y="83.3">B12</text>
<text x="231" y="83.3">A1</text>
<text x="209" y="84.6">GND</text>
<text x="214.9" y="88" transform="rotate(-90 214.9 88)">1</text>
<text x="216.2" y="85.7" transform="rotate(-90 216.2 85.7)">EP</text>
<text x="217.5" y="88" transform="rotate(-90 217.5 88)">2</text>
<text x="218.7" y="85.7" transform="rotate(-90 218.7 85.7)">EP</text>
<text x="220" y="88" transform="rotate(-90 220 88)">3</text>
<text x="221.3" y="85.7" transform="rotate(-90 221.3 85.7)">EP</text>
<text x="222.5" y="88" transform="rotate(-90 222.5 88)">4</text>
<text x="223.8" y="85.7" transform="rotate(-90 223.8 85.7)">EP</text>
<text x="224.8" y="84.6">GND</text>
<text x="36.3" y="129.1">B</text>
<text x="55.6" y="131.6">C</text>
<text x="131.1" y="129.8" transform="rotate(-90 131.1 129.8)">1</text>
<text x="136.2" y="129.8" transform="rotate(-90 136.2 129.8)">2</text>
<text x="141.3" y="129.8" transform="rotate(-90 141.3 129.8)">3</text>
<text x="164.1" y="131.1" transform="rotate(-90 164.1 131.1)">1</text>
<text x="169.2" y="131.1" transform="rotate(-90 169.2 131.1)">2</text>
<text x="174.3" y="131.1" transform="rotate(-90 174.3 131.1)">3</text>
<text x="201" y="131.1" transform="rotate(-90 201 131.1)">1</text>
<text x="206" y="131.1" transform="rotate(-90 206 131.1)">2</text>
<text x="211.1" y="131.1" transform="rotate(-90 211.1 131.1)">3</text>
<text x="242.1" y="128" transform="rotate(-90 242.1 128)">2</text>
<text x="36.3" y="134.1">A</text>
<text x="37.8" y="136.7">4</text>
<text x="54.4" y="136.7">5</text>
<text x="242.1" y="139.5" transform="rotate(-90 242.1 139.5)">1</text>
<text x="42.8" y="163.3">1</text>
<text x="42.8" y="165.9">2</text>
<text x="45.1" y="164.6">NC</text>
<text x="45.1" y="167.2">NC</text>
<text x="58.8" y="167.2">LED_P</text>
<text x="62.8" y="164.6">NC</text>
<text x="67.2" y="165.9">15</text>
<text x="67.2" y="163.3">16</text>
<text x="42.8" y="168.4">3</text>
<text x="42.8" y="171">4</text>
<text x="42.8" y="173.5">5</text>
<text x="45.1" y="169.7">GND</text>
<text x="45.1" y="172.2">VDD</text>
<text x="56.8" y="169.7">NRESET</text>
<text x="61.2" y="172.2">NCS</text>
<text x="67.2" y="173.5">12</text>
<text x="67.2" y="171">13</text>
<text x="67.2" y="168.4">14</text>
<text x="42.8" y="176">6</text>
<text x="42.8" y="178.6">7</text>
<text x="45.1" y="174.8">VDDREG</text>
<text x="45.1" y="177.3">NC</text>
<text x="45.1" y="179.9">VDDIO</text>
<text x="60.1" y="179.9">SCLK</text>
<text x="60.2" y="177.3">MOSI</text>
<text x="60.2" y="174.8">MISO</text>
<text x="67.2" y="178.6">10</text>
<text x="67.2" y="176">11</text>
<text x="42.8" y="181.1">8</text>
<text x="45.1" y="182.4">GNDIO</text>
<text x="56.9" y="182.4">MOTION</text>
<text x="67.2" y="181.1">9</text>
</g>
<g font-size="2.3" fill="#00f">
<text x="103.9" y="15.8">3.3V</text>
<text x="139.4" y="14.5">3.3V</text>
<text x="139.4" y="17.1">SWDIO</text>
<text x="232.2" y="13.3">100nF</text>
<text x="31.5" y="22.1">10k</text>
<text x="48" y="18.3">PC13</text>
<text x="103.9" y="18.3">GND</text>
<text x="139.4" y="19.6">SWDCLK</text>
<text x="159.8" y="22.1">100nF</text>
<text x="189" y="23.4">100nF</text>
<text x="232.2" y="19.6">100nF</text>
<text x="34" y="28.5">RESET</text>
<text x="48" y="26">OSCIN</text>
<text x="48" y="28.5">OSCOUT6</text>
<text x="102.6" y="29.8">100k</text>
<text x="129.3" y="27.2">HEADER_1*4P</text>
<text x="251.2" y="29.8">CE6219P33M</text>
<text x="48" y="31">RESET</text>
<text x="48" y="33.6">GND</text>
<text x="201.7" y="33.6">RT9193-33GB</text>
<text x="228.3" y="31">22nF</text>
<text x="6.1" y="39.9">TS-1101-C-W</text>
<text x="32.8" y="39.9">100nF</text>
<text x="48" y="36.1">3.3V</text>
<text x="48" y="38.7">ENC_2</text>
<text x="48" y="41.2">ENC_1</text>
<text x="139.4" y="36.1">3.3V</text>
<text x="139.4" y="38.7">PA9/TX</text>
<text x="139.4" y="41.2">PA10/RX</text>
<text x="103.9" y="43.7">SWDCLK</text>
<text x="103.9" y="46.3">3.3V</text>
<text x="116.6" y="47.5">1.5K</text>
<text x="139.4" y="43.7">GND</text>
<text x="48" y="48.8">NSS</text>
<text x="48" y="51.4">SCK</text>
<text x="48" y="53.9">MISO</text>
<text x="103.9" y="48.8">GND</text>
<text x="103.9" y="51.4">SWDIO</text>
<text x="125.5" y="53.9">USB_D+</text>
<text x="129.3" y="48.8">HEADER_1*4P</text>
<text x="48" y="56.4">MOSI</text>
<text x="48" y="59">NRESET18</text>
<text x="103.9" y="59">PA10/RX</text>
<text x="116.6" y="57.7">22</text>
<text x="144.5" y="55.2">3.3V</text>
<text x="144.5" y="57.7">PB10</text>
<text x="48" y="61.5">MOTION19</text>
<text x="103.9" y="61.5">PA9/TX</text>
<text x="116.6" y="65.3">22</text>
<text x="125.5" y="61.5">USB_D-</text>
<text x="144.5" y="60.2">PB11</text>
<text x="144.5" y="62.8">GND</text>
<text x="34" y="67.9">100k</text>
<text x="48" y="71.7">GND</text>
<text x="48" y="66.6">PB10</text>
<text x="48" y="69.1">PB11</text>
<text x="103.9" y="66.6">PB15</text>
<text x="103.9" y="69.1">PB14</text>
<text x="103.9" y="71.7">PB13</text>
<text x="134.4" y="67.9">PH-4A</text>
<text x="187.7" y="69.1">5.1k</text>
<text x="195.3" y="70.4">USB_D- B7</text>
<text x="195.3" y="67.9">USB_D+ B6</text>
<text x="31.5" y="74.2">OSCIN</text>
<text x="48" y="74.2">3.3V</text>
<text x="103.9" y="74.2">PB12</text>
<text x="249.9" y="76.8">5.1k</text>
<text x="17.5" y="79.3">20PF</text>
<text x="29" y="81.8">8M晶振</text>
<text x="59.4" y="79.3">STM32F103C8T6</text>
<text x="161" y="81.8">GND</text>
<text x="17.5" y="89.5">20PF</text>
<text x="31.5" y="84.4">OSCOUT</text>
<text x="149.6" y="85.6">1K</text>
<text x="159.8" y="95.8">PC13</text>
<text x="208" y="90.7">typec</text>
<text x="74.7" y="98.3">100nF</text>
<text x="87.4" y="98.3">100nF</text>
<text x="102.6" y="98.3">100nF</text>
<text x="116.6" y="98.3">100nF</text>
<text x="148.3" y="99.6">1K</text>
<text x="27.7" y="125">10K</text>
<text x="36.6" y="125">10K</text>
<text x="144" y="122.2">K9-1267T</text>
<text x="177" y="123.5">K9-1267T</text>
<text x="213.9" y="123.5">K9-1267T</text>
<text x="244.9" y="122.5">PB12</text>
<text x="13.7" y="128.8">ENC_2</text>
<text x="13.7" y="133.9">ENC_1</text>
<text x="229.6" y="135.2">TS665WS</text>
<text x="37.8" y="139">EC10E1220501</text>
<text x="144.1" y="141.3" transform="rotate(-90 144.1 141.3)">PB15</text>
<text x="177.1" y="142.6" transform="rotate(-90 177.1 142.6)">PB14</text>
<text x="213.9" y="142.6" transform="rotate(-90 213.9 142.6)">PB13</text>
<text x="11.2" y="161.8">10uF</text>
<text x="21.3" y="161.8">100nF</text>
<text x="81" y="160.6">5.6</text>
<text x="112.8" y="161.8">10K</text>
<text x="88.6" y="163.1">10uF</text>
<text x="98.8" y="163.1">100nF</text>
<text x="72.1" y="173.3">MISO</text>
<text x="73.4" y="168.2">NRESET</text>
<text x="73.4" y="170.7">NSS</text>
<text x="73.4" y="175.8">MOSI</text>
<text x="73.4" y="178.4">SCK</text>
<text x="11.2" y="182.2">4.7uF</text>
<text x="21.3" y="182.2">100nF</text>
<text x="44.2" y="186">PAW3395DM-T6QU</text>
<text x="73.4" y="180.9">MOTION</text>
<text x="21.3" y="199.9">10uF</text>
<text x="31.5" y="199.9">100nF</text>
</g>
</svg>
